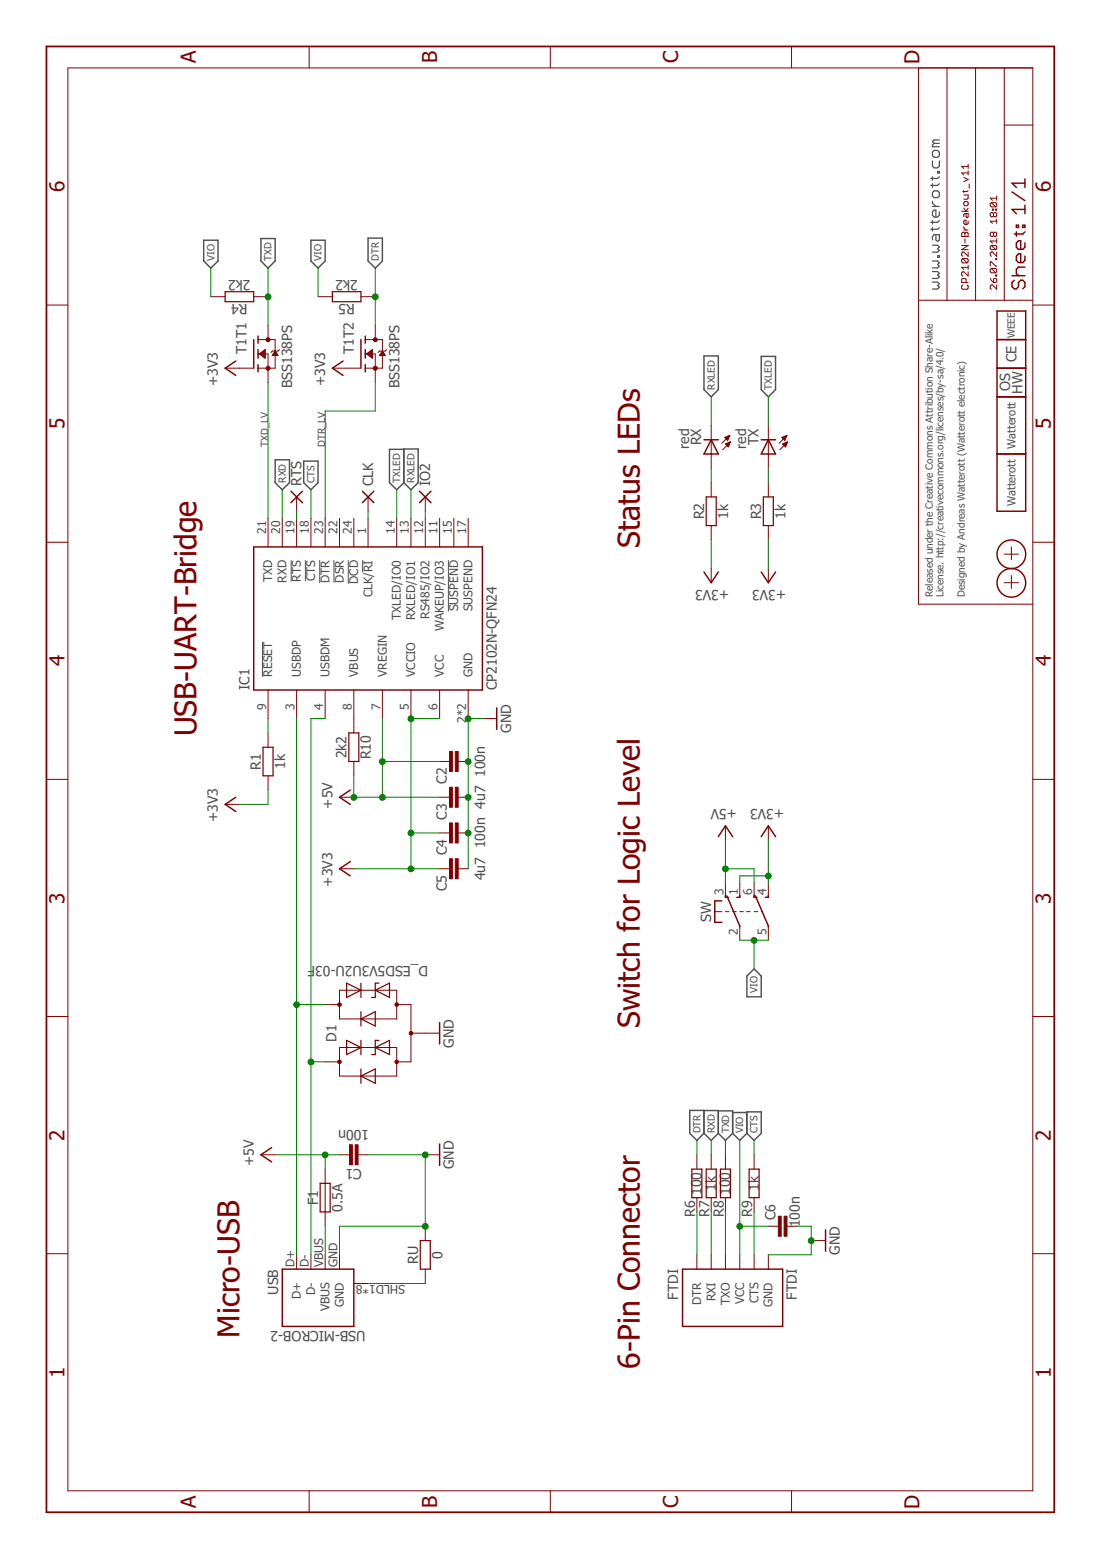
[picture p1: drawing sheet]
<svg xmlns="http://www.w3.org/2000/svg" width="210mm" height="297mm" viewBox="0 0 210 297" stroke-linecap="round" stroke-linejoin="round" font-family="sans-serif">
<g fill="none" stroke="#505050" stroke-width=".23">
<path d="M177.6 30.6v1l.3 .4h.7l.3-.4v-1M177.6 36.7l.3-.4h.7l.3 .4v.6l-.3 .3h-.7l-.3-.3zM177.6 33.7v.6M177.6 35v.6M177.6 38.3v.4l.7 .6M177.6 39.3h1.3M177.9 28.6h.7l.3 .4v.6l-.3 .4h-.7l-.3-.4v-.6zM177.9 27.3l-.3 .3v.3h1.3M177.9 27.3h1M178.6 32.6h.3v.4h-.3zM178.9 35l-.3 .3h-1.3M178.9 33.7l-.3 .3h-1.3"/>
<path d="M178.9 26.6h-1l-.3 .4 .3 .3M177.6 53.7h1l.3 .3-.3 .4 .3 .3-.3 .3h-1M177.6 51.7h1l.3 .3-.3 .4 .3 .3-.3 .3h-1M177.6 49.7h1l.3 .3-.3 .4 .3 .3-.3 .3h-1M177.6 46.7h1l.3 .3-.3 .3 .3 .4-.3 .3h-1M177.6 42v.7M177.6 43.3v.7M178.3 44.7v1l.3 .3 .3-.3v-1h-1l-.3 .3v.7M178.6 48.7h.3v.3h-.3zM178.9 40.3v.7l-.3 .3h-.7l-.3-.3v-.7l.3-.3h.4v1.3M178.9 43.3l-.3 .4h-1.3M178.9 42l-.3 .3h-1.3"/>
</g>
<path d="M55.5 106.7v4M58.2 106.7v4M60.9 106.7v4.3M63.6 106.7v4.3M66.3 106.7v4.5M69.1 106.7v2.3M85.4 106.7v9.7M50 122.2v6.7" fill="none" stroke="#505050" stroke-width=".19"/>
<g fill="none" stroke="#505050" stroke-width=".28">
<path d="M38.8 45.7h2.7v4l-1.3 1.4-1.4-1.4zM49.7 45.4h2.7v4.3l-1.3 1.4-1.4-1.4zM59.2 45.7h2.7v4l-1.3 1.4-1.4-1.4zM70.1 45.3h2.7v4.4l-1.3 1.4-1.4-1.4zM134.1 67.8h2.7v6.4l-1.3 1.4-1.4-1.4zM145 67.9h2.7v6.3l-1.4 1.4-1.3-1.4zM52.4 87.5h2.7v4.4l-1.3 1.4-1.4-1.4zM57.8 87.8h2.8v4.1l-1.4 1.4-1.4-1.4zM76.9 85.5h2.8v6.4l-1.4 1.4-1.4-1.4zM76.9 85.6h-2.7v6.3l1.4 1.4 1.3-1.4M142.3 185.8l1.3-1.3 1.4 1.3v4h-2.7zM131.4 211.4h2.7v4.4l-1.4 1.3-1.3-1.3z"/>
<path d="M134.1 211.5h2.7v4.3M134.1 215.8l1.4 1.3 1.3-1.3M136.8 211.5h2.8v4.3M136.8 215.8l1.4 1.3 1.4-1.3M139.6 215.8l1.3 1.3 1.4-1.3M139.6 211.8h2.7M142.3 211.7h2.7v4.1l-1.4 1.3-1.3-1.3z"/>
</g>
<g fill="none" stroke="#800000" stroke-width=".19">
<path d="M12.9 12.9h183.8v271h-183.8zM58.9 8.8v4.1M104.8 8.8v4.1M150.8 8.8v4.1M174.9 12.9v102.1h21.8M180.4 12.9v44.3M185.8 12.9v44.3M191.3 12.9v44.3M183.6 37.1h.8v.6l-.2 .2h-.6M183.6 38.6l.2-.2h.4l.2 .2v.4l-.2 .2h-.4l-.2-.2zM183.6 36.3v.4M183.6 39.6l.4 .6 .4-.6"/>
<path d="M183.6 33.8l.8 .4-.8 .4M184.4 31.3v.8M184.4 32.5v.8M184.4 36.3l-.2 .2h-.8M184.4 32.9h-1.2l.4 .4M184.4 31.7h-1.2l.4 .4M184.6 35v.9M188.8 38.6h.9l.1 .2v.4l-.1 .2M188.8 38.6l-.2 .2v.4l.2 .2h.9M188.8 38.6l.9 .8M189 39.8h.2v.2h-.2zM189.7 39.8h.1v.2h-.1z"/>
<path d="M189.8 37.3v.8M189.8 37.7h-1.2l.4 .4M191.3 23.8h5.4M8.8 58.1h4.1M40.2 56.5h2.7M48.3 56.5h2.8M60.6 56.5h2.7M68.7 56.5h2.8M174.9 57.2h21.8M183.2 44.4l.2-.2 .4 .2 .4-.2 .2 .2v.6h-1.2zM183.2 46.7h1.2l-1.2 .8h1.2M183.2 40.2h1.2"/>
<path d="M183.4 54.3l-.2 .2v.4l.2 .2h.8l.2-.2v-.4l-.2-.2M183.4 49.2l-.2 .2v.4l.2 .3h.8M183.4 49.2h.8l.2 .2v.4l-.2 .3M183.4 49.2l.8 .9M183.6 43.8h.8M183.6 43.2v.2l.4 .4M183.8 44.4v.6M183.8 45.5v.8M184 53.8v-.6l-.2-.2h-.4l-.2 .2v.6h1.2M184 40.7v.6l.2 .2 .2-.2v-.6h-.6l-.2 .2v.4M184.4 48v.8l-.8-.8-.4 .2v.4l.2 .2M184.4 51.8v.8l-.8-.8-.4 .1v.5l.2 .2"/>
<path d="M184.4 42.1v.4l-.2 .2h-.4l-.2-.2v-.4l.4-.2v.8M184.4 50.5v.8M184.4 50.9h-1.2l.4 .4M188.6 50.7v-.8h.2l.9 .8h.1M188.6 53l.6 .8M188.8 46.7l-.2 .2v.4l.2 .2h.9M188.8 46.7h.9l.1 .2v.4l-.1 .2M188.8 51.1h.9l.1 .2v.4l-.1 .2M188.8 51.1l-.2 .2v.4l.2 .2h.9M188.8 51.1l.9 .8M188.8 46.7l.9 .8M189.2 53.2l.5-.2 .1 .2v.4l-.1 .2h-.5z"/>
<path d="M189.2 44.4l-.2-.2-.4 .2v.4l.2 .2h.2l.2-.2M189.2 44.4l.2-.2h.3l.1 .2v.4l-.1 .2-.5-.2M189.2 40.7l.2-.2 .4 .2v.4l-.1 .2-.5-.2M189.2 40.7l-.2-.2-.4 .2v.4l.2 .2 .4-.2M189.2 40.7v.4M189.2 44.4v.4M189.7 49.2h.1v.2h-.1zM189.7 52.4h.1v.2h-.1zM189.8 48v.8l-.8-.8-.4 .2v.4l.2 .2M189.8 41.7v.8M189.8 45.5v.8M189.8 54.3v.8l-.8-.8-.4 .2v.4l.2 .2"/>
<path d="M189.8 45.9h-1.2l.4 .4M189.8 42.1h-1.2l.4 .4M196.7 58.1h4.1M42.9 70.1h5.4M49.1 67.4h2v5.4M49.1 64.7h3.3v5.4h-3.3M49.4 67.4l1.1-.8v1.6zM49.4 67.4h.1M49.6 67.3v.2M49.7 67.2v.4M49.8 67.1v.6M50 67v.8"/>
<path d="M50.1 66.9v1M50.2 66.8v1.2M50.4 66.7v1.4M51.1 61.9v2.8M51.9 67.5v.2M52.1 67.4v.3M52.2 67.2v.5M52.3 67v.7M52.4 66.8l.6 .9h-1.1zM52.5 66.9v.8M52.6 67.1v.6M52.7 67.3v.4"/>
<path d="M52.9 67.5v.2M53.2 66.6l-.2 .2h-1.1l-.3 .3M63.3 70.1h5.4M69.6 64.7h3.2v5.4h-3.2M69.6 67.4h1.9v5.4M69.8 67.4l1.1-.8v1.6zM70 67.3v.2M70.1 67.2v.4M70.2 67.1v.6M70.4 67v.8M70.5 66.9v1M70.6 66.8v1.2"/>
<path d="M70.8 66.7v1.4M70.9 66.6v1.6M71.5 61.9v2.8M72.3 67.6v.1M72.5 67.4v.3M72.6 67.2v.5M72.7 67v.7M72.8 66.8l.6 .9h-1.1zM73 67.1v.6M73.1 67.3v.4M73.3 67.5v.2M73.7 66.6l-.3 .2h-1.1l-.3 .3"/>
<path d="M51.1 98.7v5.4M53.8 98.7v5.4M56.5 94.6v2.7M56.5 98.7v5.4M59.2 98.7v5.4M61.9 98.7v5.4M64.7 98.7v5.4M67.4 98.7v5.4M70.1 94.6v2.7M70.1 98.7v5.4M75.6 98.7v5.4M78.3 98.7v5.4"/>
<path d="M81 94.6v2.7M81 98.7v5.4M83.7 98.7v5.4M86.4 98.7v5.4M89.2 98.7v5.4M135.5 81v8.2M135.5 91.9v2.7M138 83.3l1-.4-.4 1zM138.2 83.3v.1M138.2 84.5l.9-.4-.4 1zM138.3 83.2v.4M138.3 84.5v.1"/>
<path d="M138.4 83.2v.5M138.4 84.4v.4M138.6 83.1v.7M138.6 84.4v.5M138.7 83v.7M138.7 84.3v.7M138.8 83v.4M138.8 84.3v.6M138.9 82.9v.1M138.9 84.2v.4M139 82.9l-1.5 1.5M139.1 84.2v.1"/>
<path d="M139.1 84.1l-1.5 1.5M146.3 81v8.2M146.3 91.9v2.7M148.9 83.3l.6 .6M148.9 83.3h.1M149.1 83.2v.3M149.1 84.5v.1M149.2 83.2v.4M149.2 84.5v.2M149.4 83.1v.6M149.4 84.4v.4M149.5 83.1v.8"/>
<path d="M149.5 84.4v.5M149.6 83v.6M149.6 84.3v.8M149.7 83v.3M149.7 84.3v.5M149.9 82.9v.1M149.9 84.2v.3M149.9 82.9l-1.5 1.5M149.9 82.9l-.4 1M149.9 82.9l-1 .4M150 84.1v.1M150 84.1l-1.5 1.5"/>
<path d="M150 84.1l-.4 1-.5-.6M150 84.1l-.9 .4M8.8 103.3h4.1M135.5 100.1v2.7M135.5 108.2v2.8M146.3 100.1v2.7M146.3 108.2v2.8M191.3 111h2.7M191.3 105.5h2.7M192.6 104.1v2.5M192.6 109.6v2.5M196.7 103.3h4.1"/>
<path d="M51.1 131.4v5.4M51.1 139.6v2.7M56.5 131.4v5.4M61.9 131.4v5.4M67.4 131.4v8.2M72.8 131.4v5.4M78.3 131.4v5.4M83.7 131.4v5.4M89.2 131.4v5.4M91.9 136.8h2.7M8.8 148.4h4.1M42.9 153.2h2.7"/>
<path d="M51.1 147.7v2.7M64.7 151.8h2.7M67.4 145v2.7M83.7 151.8h1.9M83.7 145h1.9M83.7 158.6h1.9M87.3 151.8h1.9M87.3 145h1.9M87.3 158.6h1.9M138.2 157.2v2.8M146.3 157.2v2.8M196.7 148.4h4.1"/>
<path d="M64.7 165.4h2.7M83.7 165.4h1.9M87.3 165.4h1.9M136.1 173.6h1.4M138.2 168.1v2.8M138.2 173.6h.7M139.6 173.6h.6M140.9 168.1v2.8M140.9 176.3v2.7M140.9 173.6h.7M142.2 173.6h.7M143.6 168.1v2.8"/>
<path d="M143.6 173.6h.7M145 173.6h.1M146.3 168.1v2.8M146.3 176.3v2.7M8.8 193.5h4.1M61.9 191.3h2.8M64.7 188.6h10.9v5.4h-10.9zM64.7 199.5h10.9v5.4h-10.9zM75.6 191.3h2.7v10.9h-2.7M78.3 196.7h5.4M196.7 193.5h4.1M49.7 219.9h2.7"/>
<path d="M61.9 202.2h2.8M64.7 219.9h1.9M68.2 219.9h1.9M81 219.9h2.7M132.7 219.9v2.7M135.5 219.9v2.7M138.2 219.9v2.7M143.6 219.9v2.7M8.8 238.7h4.1M56.5 238.9v2.8M59.2 238.9v2.8M61.9 222.6v10.9"/>
<path d="M61.9 238.9v2.8M64.7 238.9v2.8M81 233.5v2.7M132.7 228v2.8M132.7 238.9v2.8M135.5 228v2.8M135.5 238.9v2.8M138.2 228v2.8M138.2 238.9v2.8M140.9 238.9v2.8M143.6 228v2.8M143.6 238.9v2.8"/>
<path d="M146.3 238.9v2.8M146.3 233.5h2M149.9 233.5h1.9M154.5 236.2h2.7M196.7 238.7h4.1M67.4 244.4h2.7M81 241.7v2.7M58.9 283.9v4.1M104.8 283.9v4.1M150.8 283.9v4.1"/>
</g>
<path d="M8.8 8.8h192v279.2h-192z" fill="none" stroke="#800000" stroke-width=".34"/>
<g fill="none" stroke="#800000" stroke-width=".28">
<path d="M192.8 36.6l2.4 1.6M195.2 39.9h-2.4l.8 .8M195.2 34.1v1.6M195.2 39.1v1.6M195.2 34.9h-2.4l.8 .8M189.9 59.2h5.5v38.1h-5.5zM192.8 52.5h2.4M193.2 53.4l-.4 .4v.8l.4 .4h.4l.4-.4v-.8l.4-.4h.4l.4 .4v.8l-.4 .4M193.6 42.9h.4v.4h-.4zM193.6 44.2v.8M194.8 42.9h.4v.4h-.4zM195.2 46.2v.9l-.4 .4h-.8l-.4-.4v-.9l.4-.4h.4v1.7"/>
<path d="M195.2 48.8v.8l-.4 .4h-.8l-.4-.4v-.8l.4-.5h.4v1.7M195.2 50.9h-1.2l-.4 .4v.8l.4 .4M195.2 44.2l-.4 .4h-1.6M44.9 68.7l-2 1.4 2 1.4M48.3 64.7v5.4M49.1 64v1.3M49.1 66.6v1.6M49.1 69.4v1.4M65.3 68.7l-2 1.4 2 1.4M68.7 64.7v5.4M69.6 64v1.3M69.6 66.6v1.6"/>
<path d="M69.6 69.4v1.4M189.9 75.6h5.5M189.9 70.1h5.5M189.9 64.7h5.5M55.4 93.5l2.2 2.2M57.6 93.5l-2.2 2.2M69 93.5l2.2 2.2M71.2 93.5l-2.2 2.2M79.9 93.5l2.2 2.2M82.1 93.5l-2.2 2.2M134.1 83.7h2.7M135.5 83.7l1.3 2.7h-2.7z"/>
<path d="M145 83.7h2.7M146.3 83.7l1.4 2.7h-2.7zM189.9 86.4h5.5M48.3 104.1h43.6v27.3h-43.6zM134.1 108.9l1.4 2.1 1.3-2.1M145 108.9l1.3 2.1 1.4-2.1M94.6 134.8v4.1M44.9 151.8l-2 1.4 2 1.3M66.7 150.4l-2 1.4 2 1.4M136.8 159.3l1.4-2.1 1.4 2.1M145 159.3l1.3-2.1 1.4 2.1M66.7 164.1l-2 1.3 2 1.4"/>
<path d="M137.5 171.5h-1.4v4.1h1.4M138.2 170.5v.4h.5M138.5 170.6l2.4 5.8M140.9 170.5v.4h-.5M143.6 170.5v.4h.6M143.9 170.6l2.4 5.8M146.3 170.5v.4h-.5M83.7 194.7v4.1M51.7 218.5l-2 1.4 2 1.3M83.7 217.8v4.1M157.2 234.2v4.1M53.8 241.7h13.6v10.9h-13.6z"/>
<path d="M130 241.7h19.1v10.9h-19.1z"/>
<circle cx="192.6" cy="111" r="2.73"/>
<circle cx="192.6" cy="105.5" r="2.73"/>
</g>
<g fill="none" stroke="#800000" stroke-width=".23">
<path d="M42.9 55.5h5.4v1.9h-5.4zM63.3 55.5h5.4v1.9h-5.4zM134.5 94.6h1.9v5.5h-1.9zM145.4 94.6h1.9v5.5h-1.9zM66.4 139.6h1.9v5.4h-1.9zM50.1 142.3h1.9v5.4h-1.9zM66 187.2l2.7 1.4-2.7 1.3zM66 198.1l2.7 1.4-2.7 1.3zM68.7 187.2v2.7M68.7 192.6v2.8M68.7 198.1v2.7M68.7 194l2.8-1.4v2.8z"/>
<path d="M71.5 188.6l2.7-1.4v2.7zM71.5 199.5l2.7-1.4v2.7zM72.2 187.2h-.7v2.7h-.7M72.2 198.1h-.7v2.7h-.7M68.7 203.5v2.8M68.7 204.9l2.8-1.4v2.8zM61 225.3h1.9v5.5h-1.9zM80.1 236.2h1.9v5.5h-1.9zM131.8 222.6h1.9v5.4h-1.9zM134.5 222.6h1.9v5.4h-1.9zM137.2 222.6h1.9v5.4h-1.9zM142.7 222.6h1.9v5.4h-1.9z"/>
</g>
<g fill="#800000" stroke="#800000" stroke-width=".19">
<path d="M66.6 218h.5v3.8h-.5z"/>
<path d="M67.6 218h.6v3.8h-.6z"/>
<path d="M85.6 143.1h.6v3.8h-.6z"/>
<path d="M86.7 143.1h.6v3.8h-.6z"/>
<path d="M85.6 149.9h.6v3.8h-.6z"/>
<path d="M86.7 149.9h.6v3.8h-.6z"/>
<path d="M85.6 156.7h.6v3.8h-.6z"/>
<path d="M86.7 156.7h.6v3.8h-.6z"/>
<path d="M85.6 163.5h.6v3.8h-.6z"/>
<path d="M86.7 163.5h.6v3.8h-.6z"/>
<path d="M148.3 231.6h.5v3.8h-.5z"/>
<path d="M149.4 231.6h.5v3.8h-.5z"/>
</g>
<g fill="#800000" stroke="#800000" stroke-width=".19">
<circle cx="51.1" cy="70.1" r=".38"/>
<circle cx="51.1" cy="64.7" r=".38"/>
<circle cx="71.5" cy="70.1" r=".38"/>
<circle cx="71.5" cy="64.7" r=".38"/>
<circle cx="64.7" cy="191.3" r=".36"/>
<circle cx="75.6" cy="191.3" r=".35"/>
<circle cx="64.7" cy="202.2" r=".35"/>
<circle cx="75.6" cy="202.2" r=".35"/>
<circle cx="78.3" cy="196.7" r=".35"/>
</g>
<g fill="none" stroke="#008000" stroke-width=".19">
<path d="M40.2 51.1v5.4M51.1 51.1v10.8M60.6 51.1v5.4M71.5 51.1v10.8M51.1 72.8v25.9M71.5 72.8v5.5h-9.6v20.4M135.5 75.6v5.4M146.3 75.6v5.4M53.8 93.3v5.4M56.5 97.3v1.4M59.2 93.3v5.4M70.1 97.3v1.4"/>
<path d="M75.6 93.3v5.4M78.3 93.3v5.4M81 97.3v1.4M135.5 89.2v2.7M146.3 89.2v2.7M135.5 102.8v5.4M146.3 102.8v5.4M51.1 136.8v2.8M56.5 136.8v102.1M61.9 136.8h-2.7v102.1M72.8 136.8v15M83.7 136.8h-5.4v28.6"/>
<path d="M91.9 136.8h-2.7v28.6M51.1 150.4v2.8h-5.5M67.4 147.7v4.1h16.3M72.8 145h10.9M78.3 158.6h5.4M138.2 160v8.1M146.3 160v8.1M67.4 165.4h16.3M138.2 165.4h5.4v2.7M140.9 179h5.4M143.6 179v5.5M146.3 166.8h-5.4v1.3"/>
<path d="M56.5 191.3h5.4M52.4 219.9h12.3M59.2 202.2h2.7M61.9 219.9v2.7M70.1 219.9h10.9v13.6h-16.3v5.4M132.7 217.1v2.8M135.5 217.1v2.8M138.2 217.1v2.8M140.9 217.1v21.8M143.6 217.1v2.8M61.9 233.5v5.4M132.7 230.8v8.1"/>
<path d="M135.5 230.8v8.1M138.2 230.8v8.1M140.9 233.5h5.4M143.6 230.8v8.1M151.8 233.5h2.7v5.4h-8.2M70.1 244.4h10.9"/>
</g>
<g fill="#008000" stroke="#008000" stroke-width=".19">
<circle cx="154.5" cy="236.2" r=".55"/>
<circle cx="81" cy="219.9" r=".55"/>
<circle cx="81" cy="233.5" r=".55"/>
<circle cx="89.2" cy="145" r=".55"/>
<circle cx="89.2" cy="151.8" r=".55"/>
<circle cx="89.2" cy="158.6" r=".55"/>
<circle cx="89.2" cy="136.8" r=".55"/>
<circle cx="61.9" cy="219.9" r=".55"/>
<circle cx="138.2" cy="165.4" r=".55"/>
<circle cx="72.8" cy="145" r=".55"/>
<circle cx="72.8" cy="151.8" r=".55"/>
<circle cx="67.4" cy="151.8" r=".55"/>
<circle cx="146.3" cy="166.8" r=".55"/>
<circle cx="78.3" cy="136.8" r=".55"/>
<circle cx="78.3" cy="158.6" r=".55"/>
<circle cx="78.3" cy="165.4" r=".55"/>
<circle cx="143.6" cy="179" r=".55"/>
<circle cx="140.9" cy="233.5" r=".55"/>
<circle cx="71.5" cy="56.5" r=".55"/>
<circle cx="51.1" cy="56.5" r=".55"/>
<circle cx="56.5" cy="191.3" r=".55"/>
<circle cx="59.2" cy="202.2" r=".55"/>
</g>
<g font-size="5.8" fill="#800000">
<text x="121.8" y="104.3" transform="rotate(-90 121.8 104.3)">Status LEDs</text>
<text x="37.4" y="140.2" transform="rotate(-90 37.4 140.2)">USB-UART-Bridge</text>
<text x="121.8" y="195.8" transform="rotate(-90 121.8 195.8)">Switch for Logic Level</text>
<text x="45.6" y="254.7" transform="rotate(-90 45.6 254.7)">Micro-USB</text>
<text x="121.8" y="260.6" transform="rotate(-90 121.8 260.6)">6-Pin Connector</text>
</g>
<g font-size="3.9" fill="#800000">
<text x="37.3" y="12.1" transform="rotate(-90 37.3 12.1)">A</text>
<text x="83.2" y="12.1" transform="rotate(-90 83.2 12.1)">B</text>
<text x="129.2" y="12.1" transform="rotate(-90 129.2 12.1)">C</text>
<text x="175.1" y="12.2" transform="rotate(-90 175.1 12.2)">D</text>
<text x="12.3" y="36.6" transform="rotate(-90 12.3 36.6)">6</text>
<text x="200.2" y="36.6" transform="rotate(-90 200.2 36.6)">6</text>
<text x="12.3" y="81.7" transform="rotate(-90 12.3 81.7)">5</text>
<text x="200.2" y="81.7" transform="rotate(-90 200.2 81.7)">5</text>
<text x="12.3" y="126.9" transform="rotate(-90 12.3 126.9)">4</text>
<text x="200.2" y="126.9" transform="rotate(-90 200.2 126.9)">4</text>
<text x="12.3" y="172.1" transform="rotate(-90 12.3 172.1)">3</text>
<text x="200.2" y="172.1" transform="rotate(-90 200.2 172.1)">3</text>
<text x="12.3" y="217.2" transform="rotate(-90 12.3 217.2)">2</text>
<text x="200.2" y="217.2" transform="rotate(-90 200.2 217.2)">2</text>
<text x="12.3" y="262.4" transform="rotate(-90 12.3 262.4)">1</text>
<text x="200.2" y="262.4" transform="rotate(-90 200.2 262.4)">1</text>
<text x="37.3" y="287.1" transform="rotate(-90 37.3 287.1)">A</text>
<text x="83.2" y="287.1" transform="rotate(-90 83.2 287.1)">B</text>
<text x="129.2" y="287.1" transform="rotate(-90 129.2 287.1)">C</text>
<text x="175.1" y="287.2" transform="rotate(-90 175.1 287.2)">D</text>
</g>
<g font-size="2.7" fill="#505050">
<text x="47.7" y="53.2" transform="rotate(-180 47.7 53.2)">2k2</text>
<text x="68.1" y="53.2" transform="rotate(-180 68.1 53.2)">2k2</text>
<text x="47.2" y="57.9" transform="rotate(-180 47.2 57.9)">R4</text>
<text x="67.6" y="57.9" transform="rotate(-180 67.6 57.9)">R5</text>
<text x="47" y="67.4" transform="rotate(-90 47 67.4)">T1T1</text>
<text x="67.4" y="67.4" transform="rotate(-90 67.4 67.4)">T1T2</text>
<text x="193.6" y="68.9" transform="rotate(-90 193.6 68.9)">CE</text>
<text x="41.5" y="73.5" transform="rotate(-90 41.5 73.5)">+3V3</text>
<text x="55.7" y="73.9" transform="rotate(-90 55.7 73.9)">BSS138PS</text>
<text x="61.9" y="73.5" transform="rotate(-90 61.9 73.5)">+3V3</text>
<text x="76.1" y="73.9" transform="rotate(-90 76.1 73.9)">BSS138PS</text>
<text x="192.4" y="74.5" transform="rotate(-90 192.4 74.5)">OS</text>
<text x="194.8" y="75" transform="rotate(-90 194.8 75)">HW</text>
<text x="131.2" y="85.4" transform="rotate(-90 131.2 85.4)">red</text>
<text x="133.6" y="84.8" transform="rotate(-90 133.6 84.8)">RX</text>
<text x="142.1" y="85.4" transform="rotate(-90 142.1 85.4)">red</text>
<text x="144.4" y="84.7" transform="rotate(-90 144.4 84.7)">TX</text>
<text x="57.4" y="92.6" transform="rotate(-90 57.4 92.6)">RTS</text>
<text x="71.1" y="92.6" transform="rotate(-90 71.1 92.6)">CLK</text>
<text x="82" y="92.6" transform="rotate(-90 82 92.6)">IO2</text>
<text x="134.1" y="98.9" transform="rotate(-90 134.1 98.9)">R2</text>
<text x="138.7" y="98.7" transform="rotate(-90 138.7 98.7)">1k</text>
<text x="145" y="98.9" transform="rotate(-90 145 98.9)">R3</text>
<text x="149.6" y="98.7" transform="rotate(-90 149.6 98.7)">1k</text>
<text x="138.9" y="112.3" transform="rotate(-180 138.9 112.3)">+3V3</text>
<text x="149.8" y="112.3" transform="rotate(-180 149.8 112.3)">+3V3</text>
<text x="47.5" y="131.4" transform="rotate(-90 47.5 131.4)">IC1</text>
<text x="94.6" y="131.4" transform="rotate(-90 94.6 131.4)">CP2102N-QFN24</text>
<text x="97.3" y="139.5" transform="rotate(-90 97.3 139.5)">GND</text>
<text x="49.7" y="146.6" transform="rotate(-90 49.7 146.6)">R1</text>
<text x="54.3" y="146.4" transform="rotate(-90 54.3 146.4)">1k</text>
<text x="66" y="144.4" transform="rotate(-90 66 144.4)">2k2</text>
<text x="70.7" y="144.6" transform="rotate(-90 70.7 144.6)">R10</text>
<text x="85.1" y="149.2" transform="rotate(-90 85.1 149.2)">C2</text>
<text x="92.4" y="147.9" transform="rotate(-90 92.4 147.9)">100n</text>
<text x="63.3" y="154" transform="rotate(-90 63.3 154)">+5V</text>
<text x="140.4" y="154" transform="rotate(-180 140.4 154)">+5V</text>
<text x="149.3" y="154" transform="rotate(-180 149.3 154)">+3V3</text>
<text x="41.5" y="156.6" transform="rotate(-90 41.5 156.6)">+3V3</text>
<text x="85.1" y="156" transform="rotate(-90 85.1 156)">C3</text>
<text x="92.4" y="161.6" transform="rotate(-90 92.4 161.6)">100n 4u7</text>
<text x="85.1" y="162.9" transform="rotate(-90 85.1 162.9)">C4</text>
<text x="92.4" y="167.6" transform="rotate(-90 92.4 167.6)">4u7</text>
<text x="63.3" y="168.8" transform="rotate(-90 63.3 168.8)">+3V3</text>
<text x="85.1" y="169.7" transform="rotate(-90 85.1 169.7)">C5</text>
<text x="135.5" y="175.6" transform="rotate(-90 135.5 175.6)">SW</text>
<text x="81.6" y="183.9" transform="rotate(-180 81.6 183.9)">D_ESD5V3U2U-03F</text>
<text x="64.1" y="198.4" transform="rotate(-90 64.1 198.4)">D1</text>
<text x="86.4" y="199.5" transform="rotate(-90 86.4 199.5)">GND</text>
<text x="70.3" y="215.2" transform="rotate(-180 70.3 215.2)">100n</text>
<text x="48.3" y="222.1" transform="rotate(-90 48.3 222.1)">+5V</text>
<text x="68.9" y="222.6" transform="rotate(-180 68.9 222.6)">C1</text>
<text x="86.4" y="222.6" transform="rotate(-90 86.4 222.6)">GND</text>
<text x="133.6" y="227.5" transform="rotate(-90 133.6 227.5)">100</text>
<text x="136.3" y="226.7" transform="rotate(-90 136.3 226.7)">1k</text>
<text x="139.1" y="227.5" transform="rotate(-90 139.1 227.5)">100</text>
<text x="144.5" y="226.7" transform="rotate(-90 144.5 226.7)">1k</text>
<text x="60.6" y="229.5" transform="rotate(-90 60.6 229.5)">F1</text>
<text x="65.2" y="230.7" transform="rotate(-90 65.2 230.7)">0.5A</text>
<text x="132.4" y="231.7" transform="rotate(-90 132.4 231.7)">R6</text>
<text x="135.1" y="231.7" transform="rotate(-90 135.1 231.7)">R7</text>
<text x="137.8" y="231.7" transform="rotate(-90 137.8 231.7)">R8</text>
<text x="143.3" y="231.7" transform="rotate(-90 143.3 231.7)">R9</text>
<text x="147.7" y="232.3" transform="rotate(-90 147.7 232.3)">C6</text>
<text x="152.3" y="233.7" transform="rotate(-90 152.3 233.7)">100n</text>
<text x="84.3" y="239.7" transform="rotate(-90 84.3 239.7)">0</text>
<text x="160" y="238.9" transform="rotate(-90 160 238.9)">GND</text>
<text x="79.6" y="240.7" transform="rotate(-90 79.6 240.7)">RU</text>
<text x="53" y="246.5" transform="rotate(-90 53 246.5)">USB</text>
<text x="129.2" y="247.4" transform="rotate(-90 129.2 247.4)">FTDI</text>
<text x="151.8" y="247.4" transform="rotate(-90 151.8 247.4)">FTDI</text>
<text x="69.6" y="253.4" transform="rotate(-180 69.6 253.4)">USB-MICROB-2</text>
</g>
<g font-size="2.3" fill="#505050">
<text x="50.7" y="101.6" transform="rotate(-90 50.7 101.6)">21</text>
<text x="53.4" y="101.6" transform="rotate(-90 53.4 101.6)">20</text>
<text x="56.1" y="101.6" transform="rotate(-90 56.1 101.6)">19</text>
<text x="58.8" y="101.6" transform="rotate(-90 58.8 101.6)">18</text>
<text x="61.6" y="101.6" transform="rotate(-90 61.6 101.6)">23</text>
<text x="64.3" y="101.6" transform="rotate(-90 64.3 101.6)">22</text>
<text x="67" y="101.6" transform="rotate(-90 67 101.6)">24</text>
<text x="69.7" y="101.6" transform="rotate(-90 69.7 101.6)">1</text>
<text x="75.2" y="101.6" transform="rotate(-90 75.2 101.6)">14</text>
<text x="77.9" y="101.6" transform="rotate(-90 77.9 101.6)">13</text>
<text x="80.6" y="101.6" transform="rotate(-90 80.6 101.6)">12</text>
<text x="83.3" y="101.6" transform="rotate(-90 83.3 101.6)">11</text>
<text x="86.1" y="101.6" transform="rotate(-90 86.1 101.6)">15</text>
<text x="88.8" y="101.6" transform="rotate(-90 88.8 101.6)">17</text>
<text x="51.9" y="110.9" transform="rotate(-90 51.9 110.9)">TXD</text>
<text x="54.6" y="111" transform="rotate(-90 54.6 111)">RXD</text>
<text x="57.3" y="110.7" transform="rotate(-90 57.3 110.7)">RTS</text>
<text x="60" y="110.7" transform="rotate(-90 60 110.7)">CTS</text>
<text x="62.8" y="111" transform="rotate(-90 62.8 111)">DTR</text>
<text x="65.5" y="111" transform="rotate(-90 65.5 111)">DSR</text>
<text x="68.2" y="111.2" transform="rotate(-90 68.2 111.2)">DCD</text>
<text x="70.9" y="113.7" transform="rotate(-90 70.9 113.7)">CLK/RI</text>
<text x="76.4" y="118" transform="rotate(-90 76.4 118)">TXLED/IO0</text>
<text x="79.1" y="118.1" transform="rotate(-90 79.1 118.1)">RXLED/IO1</text>
<text x="81.8" y="117.9" transform="rotate(-90 81.8 117.9)">RS485/IO2</text>
<text x="87.3" y="116.4" transform="rotate(-90 87.3 116.4)">SUSPEND</text>
<text x="90" y="116.4" transform="rotate(-90 90 116.4)">SUSPEND</text>
<text x="84.5" y="120.2" transform="rotate(-90 84.5 120.2)">WAKEUP/IO3</text>
<text x="51.9" y="128.9" transform="rotate(-90 51.9 128.9)">RESET</text>
<text x="57.3" y="128.9" transform="rotate(-90 57.3 128.9)">USBDP</text>
<text x="62.8" y="128.9" transform="rotate(-90 62.8 128.9)">USBDM</text>
<text x="68.2" y="128.9" transform="rotate(-90 68.2 128.9)">VBUS</text>
<text x="73.7" y="128.9" transform="rotate(-90 73.7 128.9)">VREGIN</text>
<text x="79.1" y="128.9" transform="rotate(-90 79.1 128.9)">VCCIO</text>
<text x="84.5" y="128.9" transform="rotate(-90 84.5 128.9)">VCC</text>
<text x="90" y="128.9" transform="rotate(-90 90 128.9)">GND</text>
<text x="50.7" y="135.2" transform="rotate(-90 50.7 135.2)">9</text>
<text x="56.1" y="135.2" transform="rotate(-90 56.1 135.2)">3</text>
<text x="61.6" y="135.2" transform="rotate(-90 61.6 135.2)">4</text>
<text x="67" y="135.2" transform="rotate(-90 67 135.2)">8</text>
<text x="72.5" y="135.2" transform="rotate(-90 72.5 135.2)">7</text>
<text x="77.9" y="135.2" transform="rotate(-90 77.9 135.2)">5</text>
<text x="83.3" y="135.2" transform="rotate(-90 83.3 135.2)">6</text>
<text x="88.8" y="137.7" transform="rotate(-90 88.8 137.7)">2*2</text>
<text x="137.8" y="170.5" transform="rotate(-90 137.8 170.5)">3</text>
<text x="140.5" y="170.5" transform="rotate(-90 140.5 170.5)">1</text>
<text x="143.2" y="170.5" transform="rotate(-90 143.2 170.5)">6</text>
<text x="146" y="170.5" transform="rotate(-90 146 170.5)">4</text>
<text x="140.5" y="178" transform="rotate(-90 140.5 178)">2</text>
<text x="146" y="178" transform="rotate(-90 146 178)">5</text>
<text x="56.1" y="241.3" transform="rotate(-90 56.1 241.3)">D+</text>
<text x="58.8" y="241.3" transform="rotate(-90 58.8 241.3)">D-</text>
<text x="61.6" y="241.3" transform="rotate(-90 61.6 241.3)">VBUS</text>
<text x="64.3" y="241.3" transform="rotate(-90 64.3 241.3)">GND</text>
<text x="77.1" y="244.8" transform="rotate(-180 77.1 244.8)">SHLD1*8</text>
<text x="57.3" y="247.4" transform="rotate(-90 57.3 247.4)">D+</text>
<text x="60" y="246.6" transform="rotate(-90 60 246.6)">D-</text>
<text x="62.8" y="249.7" transform="rotate(-90 62.8 249.7)">VBUS</text>
<text x="65.5" y="248.8" transform="rotate(-90 65.5 248.8)">GND</text>
<text x="133.6" y="248.5" transform="rotate(-90 133.6 248.5)">DTR</text>
<text x="136.3" y="247.8" transform="rotate(-90 136.3 247.8)">RXI</text>
<text x="139" y="248.5" transform="rotate(-90 139 248.5)">TXO</text>
<text x="141.7" y="248.3" transform="rotate(-90 141.7 248.3)">VCC</text>
<text x="144.4" y="248.2" transform="rotate(-90 144.4 248.2)">CTS</text>
<text x="147.2" y="248.8" transform="rotate(-90 147.2 248.8)">GND</text>
</g>
<g font-size="2.1" fill="#505050">
<text x="193.4" y="85.5" transform="rotate(-90 193.4 85.5)">Watterott</text>
<text x="193.4" y="96.4" transform="rotate(-90 193.4 96.4)">Watterott</text>
</g>
<g font-size="1.9" fill="#505050">
<text x="40.8" y="49.7" transform="rotate(-90 40.8 49.7)">VIO</text>
<text x="51.7" y="49.7" transform="rotate(-90 51.7 49.7)">TXD</text>
<text x="61.3" y="49.7" transform="rotate(-90 61.3 49.7)">VIO</text>
<text x="72.2" y="49.7" transform="rotate(-90 72.2 49.7)">DTR</text>
<text x="193.3" y="64.4" transform="rotate(-90 193.3 64.4)">WEEE</text>
<text x="136.1" y="74.2" transform="rotate(-90 136.1 74.2)">RXLED</text>
<text x="147" y="74.2" transform="rotate(-90 147 74.2)">TXLED</text>
<text x="51.1" y="85.1" transform="rotate(-90 51.1 85.1)">TXD_LV</text>
<text x="61.9" y="85.1" transform="rotate(-90 61.9 85.1)">DTR_LV</text>
<text x="54.5" y="91.9" transform="rotate(-90 54.5 91.9)">RXD</text>
<text x="59.9" y="91.9" transform="rotate(-90 59.9 91.9)">CTS</text>
<text x="76.2" y="91.9" transform="rotate(-90 76.2 91.9)">TXLED</text>
<text x="79" y="91.9" transform="rotate(-90 79 91.9)">RXLED</text>
<text x="177.7" y="113.7" transform="rotate(-90 177.7 113.7)">Released under the Creative Commons Attribution Share-Alike</text>
<text x="179.7" y="113.7" transform="rotate(-90 179.7 113.7)">License. http://creativecommons.org/licenses/by-sa/4.0/</text>
<text x="183.8" y="113.7" transform="rotate(-90 183.8 113.7)">Designed by Andreas Watterott (Watterott electronic)</text>
<text x="144.3" y="189.1" transform="rotate(-90 144.3 189.1)">VIO</text>
<text x="133.4" y="215.8" transform="rotate(-90 133.4 215.8)">DTR</text>
<text x="136.1" y="215.8" transform="rotate(-90 136.1 215.8)">RXD</text>
<text x="138.9" y="215.8" transform="rotate(-90 138.9 215.8)">TXD</text>
<text x="141.6" y="215.8" transform="rotate(-90 141.6 215.8)">VIO</text>
<text x="144.3" y="215.8" transform="rotate(-90 144.3 215.8)">CTS</text>
</g>
</svg>
